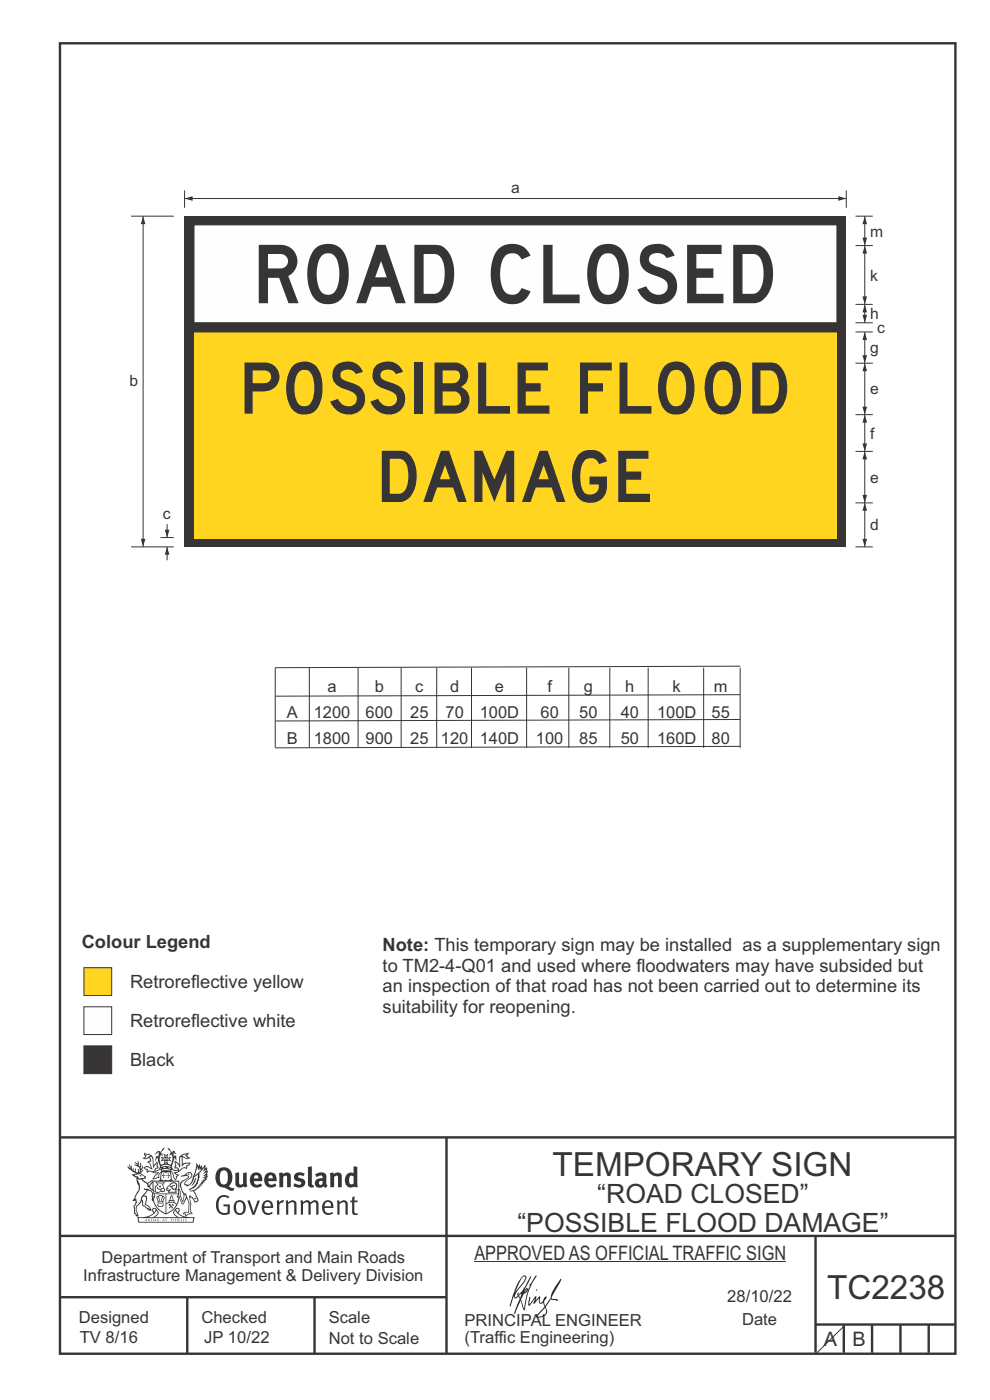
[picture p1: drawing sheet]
<svg xmlns="http://www.w3.org/2000/svg" width="210mm" height="297mm" viewBox="0 0 210 297" stroke-linecap="round" stroke-linejoin="round" font-family="sans-serif">
<g fill="none" stroke="#373435" stroke-width=".51">
<path d="M12.7 9.2h190v278h-190zM12.7 241.3h190M94.7 241.4v45.8M12.7 275.2h82M12.7 262.2h190.1M39.7 275.2v12M66.7 275.2v12M173 262.1v24.9M173 281h29.6M179 281v6M185 281v6M191 281v6"/>
<path d="M197 281v6"/>
</g>
<g fill="#373435">
<path d="M47 248.4a2.55 2.55 0 0 0 0 2.7l.3 .2a.81 .81 0 0 0 1-1v-.5a1.04 1.04 0 0 0-1.1-1.5zM46.3 248.1a1.82 1.82 0 0 1 2.1-.2 1.82 1.82 0 0 1 .9 1.8 2.29 2.29 0 0 1-.8 2l.7 .3h.5l-.2 .6a2.87 2.87 0 0 1-2-.7 2.12 2.12 0 0 1-1.7-3.1z" fill-rule="evenodd"/>
<path d="M49.9 248.9l.8-.2v2a.46 .46 0 0 0 .3 .6 .46 .46 0 0 0 .6-.3v-2.1l.7-.2v2.4l.2 .5-.5 .3-.3-.3a1.02 1.02 0 0 1-1.2 .3 1.02 1.02 0 0 1-.6-1.1z" fill-rule="evenodd"/>
<path d="M54 249.5l-.1 .5h.9a.49 .49 0 0 0-.2-.6 .49 .49 0 0 0-.6 .1zM53.4 249.1a1.34 1.34 0 0 1 1.6-.2 1.34 1.34 0 0 1 .6 1.5v.2h-1.7a.77 .77 0 0 0 .5 .8 .77 .77 0 0 0 .9-.4l.3 .5a1.59 1.59 0 0 1-2 .2 1.59 1.59 0 0 1-.5-2.1z" fill-rule="evenodd"/>
<path d="M57 249.5l-.1 .5h1a.49 .49 0 0 0-.2-.6 .49 .49 0 0 0-.7 .1zM56.4 249.1a1.34 1.34 0 0 1 1.6-.2 1.34 1.34 0 0 1 .7 1.5v.2h-1.8a.77 .77 0 0 0 .5 .8 .77 .77 0 0 0 .9-.4l.4 .5a1.59 1.59 0 0 1-2.1 .2 1.59 1.59 0 0 1-.5-2.1z" fill-rule="evenodd"/>
<path d="M59.2 248.9l.7-.2 .1 .4a.95 .95 0 0 1 1-.3 .95 .95 0 0 1 .7 .8v2.3h-.8v-2.3a.46 .46 0 0 0-.8 .1v2.2h-.8z" fill-rule="evenodd"/>
<path d="M62.6 249.1a1.75 1.75 0 0 1 2-.1l-.2 .5-.6-.2a.43 .43 0 0 0-.6 .3l.4 .3a1.04 1.04 0 0 1 1.2 1.1 1.04 1.04 0 0 1-1.4 1l-1.2-.4 .3-.6 1 .4 .4-.4a.88 .88 0 0 0-1-.5l-.4-.2-.1-.4z" fill-rule="evenodd"/>
<path d="M65.3 247.6l.8-.2 .1 3.8 .3 .2 .1 .4a.88 .88 0 0 1-1 0 .88 .88 0 0 1-.3-1z" fill-rule="evenodd"/>
<path d="M67.8 250.6a.43 .43 0 0 0-.1 .7 .43 .43 0 0 0 .7-.1v-.7zM66.8 249.1a1.7 1.7 0 0 1 2.4 .1v1.9l.3 .4-.4 .5-.5-.4a1.03 1.03 0 0 1-1.7-.1 1.03 1.03 0 0 1 .8-1.5h.7v-.4a.8 .8 0 0 0-1.2 .1z" fill-rule="evenodd"/>
<path d="M70 248.9l.7-.2 .1 .4a.95 .95 0 0 1 1-.3 .95 .95 0 0 1 .7 .8v2.3h-.8v-2.3a.46 .46 0 0 0-.8 .1v2.2h-.8z" fill-rule="evenodd"/>
<path d="M74.3 249.5a1.48 1.48 0 0 0 0 1.7h.5l.2-.1v-1.5l-.3-.2zM75 247.4l.8 .1 .1 4.4h-.7l-.1-.2a1.26 1.26 0 0 1-1.4 0 1.26 1.26 0 0 1-.5-1.3 1.29 1.29 0 0 1 .4-1.4 1.29 1.29 0 0 1 1.4-.1z" fill-rule="evenodd"/>
<path d="M46.4 253.9a1.72 1.72 0 0 1 2.3 0l-.3 .3a1.24 1.24 0 0 0-1.4-.2 1.24 1.24 0 0 0-.6 1.4 1.49 1.49 0 0 0 1.2 1.9l.7-.1v-1.3h-.8l-.1-.4h1.3v1.9a1.93 1.93 0 0 1-2.2 0 1.93 1.93 0 0 1-.7-2.2l.2-.8z" fill-rule="evenodd"/>
<path d="M50.4 255.1a1.65 1.65 0 0 0 .2 2.2 .99 .99 0 0 0 1-1.4 .78 .78 0 0 0-.4-.8 .78 .78 0 0 0-.8 0zM50 254.9a1.33 1.33 0 0 1 1.6-.1 1.33 1.33 0 0 1 .5 1.4 1.31 1.31 0 0 1-1.3 1.6 1.31 1.31 0 0 1-1.2-1.6v-.6z" fill-rule="evenodd"/>
<path d="M52.5 254.7l.4-.1 .9 2.6 .8-2.5h.5l-1.1 3h-.5z" fill-rule="evenodd"/>
<path d="M56.3 255.2l-.2 .7h1.3a.7 .7 0 0 0-.3-.8 .7 .7 0 0 0-.8 .1zM55.9 255a1.22 1.22 0 0 1 1.5-.2 1.22 1.22 0 0 1 .5 1.5h-1.8a.93 .93 0 0 0 .5 1 .93 .93 0 0 0 1.1-.2l.2 .3a1.43 1.43 0 0 1-1.8 .1 1.43 1.43 0 0 1-.6-1.7z" fill-rule="evenodd"/>
<path d="M58.7 254.7l.4-.1 .1 .5 .4-.4 .6-.1-.2 .5a.66 .66 0 0 0-.8 .7v1.9h-.4z" fill-rule="evenodd"/>
<path d="M60.6 254.7l.4-.1 .1 .5a.94 .94 0 0 1 1-.5 .94 .94 0 0 1 .8 .8v2.3h-.5l-.1-2.5a.81 .81 0 0 0-1.2 .3v2.2h-.4z" fill-rule="evenodd"/>
<path d="M63.7 254.7l.5-.1 .1 .5 .4-.3a.78 .78 0 0 1 1.1 .3 .9 .9 0 0 1 1-.5 .9 .9 0 0 1 .8 .8v2.3h-.5l-.1-2.5a.67 .67 0 0 0-1.1 .3v2.2h-.5v-2.4l-.4-.3-.7 .4v2.3h-.5z" fill-rule="evenodd"/>
<path d="M69 255.2l-.1 .7h1.3a.7 .7 0 0 0-.3-.8 .7 .7 0 0 0-.9 .1zM68.7 255a1.22 1.22 0 0 1 1.5-.2 1.22 1.22 0 0 1 .5 1.5h-1.8a.93 .93 0 0 0 .4 1 .93 .93 0 0 0 1.2-.2l.1 .3a1.44 1.44 0 0 1-1.7 .1 1.44 1.44 0 0 1-.6-1.7z" fill-rule="evenodd"/>
<path d="M71.4 254.7l.5-.1 .1 .5a.94 .94 0 0 1 1-.5 .94 .94 0 0 1 .8 .8v2.3h-.5l-.1-2.5a.81 .81 0 0 0-1.2 .3v2.2h-.4z" fill-rule="evenodd"/>
<path d="M74.7 253.9l.5-.1v.9h.7l-.1 .3h-.6v2.2l.1 .2h.5l.1 .3a.75 .75 0 0 1-1.2-.6v-2.1h-.4v-.3h.4z" fill-rule="evenodd"/>
<path d="M30.8 244.9l1.1 .3-.9 .5h-.4l.6-.5zM31.8 245.4h.2a2.44 2.44 0 0 1 .4 1.9l.1 .5 .7-1-.1 .6 .3 .3a.57 .57 0 0 0-.6 .7l-1-.1-.5 .2 .2-.5-.8-.3 .7-.1 .9 .5 .1-.1-.6-1.3-.2-.2h.5zM30.7 244.4l-.1 .5 .2 .4-.6 .4a1.04 1.04 0 0 0 1.4-.1l.2 .6-.3 .1-.2 .4a.94 .94 0 0 1 .8 1.1l-.2-.1a1.16 1.16 0 0 0-1.5-.1l.3 .4 .4 .2 .1 .5 .2 .1 .1-.2a.94 .94 0 0 1 1.1 .2l.8 .1-1.2 1.2a1.13 1.13 0 0 0 1.2-.2l.4-.1-.1-.4 .5-.8a.83 .83 0 0 0-.6 1.1l-.3-.1-.7 .4 1.1-1.4-.5 .1-.5-.1 1.3-.5-.1-.1-.9 .4v-.3l.2-.2 .3 .1 .1-.3-.2-.4v-.6l-.1-.4-.7 1v-.7a1.42 1.42 0 0 0-1.6-1.8z" fill-rule="evenodd"/>
<path d="M38.5 245.2l.5-.2 .7-.1-.6 .3 .8 .5h-.3zM38.3 245.5l.2-.1 .1 2a1.69 1.69 0 0 1 1.6-.6l-.8 .5 .1 .5a1.1 1.1 0 0 0-1.5 .6l-.1-.5-.2-.2h-.5l.3-.4-.3-.7a1.42 1.42 0 0 1 .8 1.1l.2-.1zM37.1 246.2l.1 1-.2 .3 .1 .4h.5l.1 .2a.96 .96 0 0 1-1.1-.1l-.1 .1a1.06 1.06 0 0 0 1.3 .2v.1a.72 .72 0 0 1-1 .2l.3 .5 .6 .2-.4 .2-.1 .6-.2-.3-.4-1.1-.4-.4 .4 .9a1.54 1.54 0 0 0 .7 1.2l.2-.3a.58 .58 0 0 1 .4-.8l.2-.1h-.3l-.5-.3 .9-.5a.93 .93 0 0 1 1.2-.5v.2l.2-.2 .1-.5a.99 .99 0 0 0 .7-.8l-1.3 .1-.3 .2-.1-1.4 .9 .4 .9-.3h-.4l-.5-.4 .4-.7-.6 .2a1.46 1.46 0 0 0-1.4 2.1v.4l-.2-.4z" fill-rule="evenodd"/>
<path d="M35.6 248.9l.2 .1-.1 .3 .4 .1h-.4v.6l-.1-.6h-.3l.3-.1z" fill-rule="evenodd"/>
<path d="M34.6 248.9l.2 .1v.3l.3 .1h-.3l-.1 .6v-.6h-.4l.4-.1z" fill-rule="evenodd"/>
<path d="M34.3 248.8a.57 .57 0 0 1 .9 .2 .57 .57 0 0 1 .9-.2l.2 1.4h-.2a.57 .57 0 0 1-.9 0 .69 .69 0 0 1-1.1 0zM34.2 248.1l-.3 2.1-.2 .4h3l-.2-.4-.3-2.1h-.2v.2l-.8-.1-.8 .1v-.2z" fill-rule="evenodd"/>
<path d="M34.2 252.4a.3 .3 0 0 0 .6 0 .3 .3 0 0 0-.6 0zM33.3 250.9l.3 .3-.3 .4a.79 .79 0 0 0 0 1.3l.8-.2-.1-.3a.55 .55 0 0 1-.7-.6l.1-.1 .2 .3 .3 .2 .8-.2-.4-.7 .4-.4-.7 .2zM33 250.7l1.1 .2 .9-.2-.4 .6 .4 1.2a.56 .56 0 0 1-.8 .3l-.2 .1a.73 .73 0 0 1-.9 .1 .73 .73 0 0 1-.3-1v-.4l.6-.4z" fill-rule="evenodd"/>
<path d="M35.6 251.8l.7-.4a.58 .58 0 0 1 1-.1 .58 .58 0 0 1-.4 .9l-.3-.3a.43 .43 0 0 1 .6-.4 .57 .57 0 0 0-.8 .2l-.2-.1-.3 .1 .4 .2a.55 .55 0 0 0 .9 .4v.5h-1.3l.3-.4-.1-.1-.6 .1 .2-.3-.2-.1zM35.4 251.8l-.1 .2a.39 .39 0 0 0 .2 .6h.3l-.2 .4h1.9l-.1-.8a.86 .86 0 0 0-.1-1.3 .86 .86 0 0 0-1.3 .4z" fill-rule="evenodd"/>
<path d="M36 254.8h.8v.2h-.8zM36.4 253.8l.2 .8h-.4zM36.4 253.5l-.3 .5-.1 .6h-.2v.4l-.7 .4 .2 .1a1.48 1.48 0 0 1 2.1 .2l.2-.1-.6-.5v-.5h-.2l-.1-.6z" fill-rule="evenodd"/>
<path d="M35.8 255.4l.4 .1 .1 .3 .3-.2-.2-.2a.38 .38 0 0 1 .5 .5l-.2-.2-.3 .2 .3 .2-.3 .3-.1-.4-.4 .4-.1-.2 .4-.3-.1-.1-.2 .1z" fill-rule="evenodd"/>
<path d="M34.5 254h.2v.2l-.2 .6h-.2zM33.6 255.3h.9v.2a.55 .55 0 0 1-.8 .4v-.2l-.2-.1zM33.4 254h.2l.2 .8h-.2zM33.6 255l.8-.1 .1 .2h-.8zM33.8 253.7h.5l-.2 1.1h-.1zM33.3 253.8l-.1 .3 .3 1.1a.48 .48 0 0 0-.1 .6 .48 .48 0 0 0 .5 .2h.5a.49 .49 0 0 0 .2-.8l.3-1.1-.1-.3a1.42 1.42 0 0 0-1.5 0z" fill-rule="evenodd"/>
<path d="M33.7 251.5l.4 .1 .1 .3h-.3z" fill-rule="evenodd"/>
<path d="M41.3 250.1l.3-.2-.2 .8-.6 .8h-.2l.5-.7z" fill-rule="evenodd"/>
<path d="M39.7 249l.3-.2 .5 .2a.88 .88 0 0 1-.6 1.1 1.22 1.22 0 0 0-.8 1.3l.5 .2a.72 .72 0 0 0 .9-.4l.5-.8 .2-.6 .8-.6v.2a2.85 2.85 0 0 1-2 2.9l.1 .1a2.13 2.13 0 0 0 1.9-1.5v-.3a2.01 2.01 0 0 0 .3-1.7l1.1-1.3-.4 1 .7-.5-.7 1 .8-.4-.8 .8 .7-.2-.9 .6 .8-.1-.8 .4h.7l-.8 .3 .3 .2h-.4l.2 .3h-.4l.2 .3h-.4l.1 .2h-.1a2.16 2.16 0 0 1-2 1.1l.1 .2 .4-.1a.76 .76 0 0 1 .7 .8l.5 1.2-.6 .2a1.45 1.45 0 0 0-1.1-1.3l.2 1.8-.1 1.8 .4 .3a1.07 1.07 0 0 0-1.2 .4v-.3l-.5-.2a.87 .87 0 0 1 1.1-.1v-.7a4.4 4.4 0 0 0-.6-3.1l-.1-.3h-.2a2.16 2.16 0 0 1-.7-2.2l.3-.4 1.2-.7a.55 .55 0 0 0-.4-.8zM37.8 252.4a.76 .76 0 0 1 .3 1.1l.6 1.6 .4-1.7 .2 .1a.61 .61 0 0 1-.1 .9l-.3 .8-.2 .1-.7-1.6-.3 .1a1.18 1.18 0 0 0 .1-1.4zM41.8 247.5l.2 .7 .3-.5v.6l.4-.5a1.9 1.9 0 0 1-1.2 1.4l-.3 .3zM38.2 249.6l1.4-.2 .2 .2v.3l-.5 .2a1.26 1.26 0 0 0-.9 1.9l.2 .7a1.84 1.84 0 0 1 .1 2.1l-.4-1.4a.96 .96 0 0 0-.4-1.2l-.4 .2a.78 .78 0 0 1 0 1.3l.1 .3h.4l.4 1.1a.38 .38 0 0 0 .2 .4 .38 .38 0 0 0 .4-.1l.6-1.2a2.94 2.94 0 0 1 .4 2.5l-.1 .4h-.8l-.3 .4v.2l.4-.1 .1 .4 .2 .1a1.02 1.02 0 0 1 1.3-.5v-.4l-.3-.1 .1-1.8-.3-1.3h.1a1.14 1.14 0 0 1 .8 1 .63 .63 0 0 0 .8-.2 .63 .63 0 0 0-.2-.9l-.6-1.2 .9-.6 .2-.4h.3l-.1-.2h.4l-.1-.3h.3l-.1-.3 .5-.1-.2-.2 .6-.4v-.2h-.2l.4-.5h-.3l.3-.5-.4 .1 .4-.5v-.3l-.3 .2 .2-.7-.1-.2-.4 .3v-.8l-.6 .8-.2-.8-.2 .5-.3-.7-.1 .6-.5-.8-.1 1.4-.6 1.8a1.81 1.81 0 0 1-1 1.5l-.6-.2a1.75 1.75 0 0 1 1.1-1.2 .75 .75 0 0 0 .1-1.3 .75 .75 0 0 0-1.2 .4z" fill-rule="evenodd"/>
<path d="M41.2 254.1h.3l.2 .2-.4 .1z" fill-rule="evenodd"/>
<path d="M29.4 258.4h11.6l-.1 .8h-11.4zM31.3 258.2l.5-.1a2.48 2.48 0 0 0 1.4-1.3l.3 .5-.5 .6-.5 .3zM32.5 256.6l.3-.2 .2 .1-.3 .7zM37.2 256.8a2.65 2.65 0 0 0 1.8 1.4h-1.1l-.5-.3-.5-.6zM37.4 256.5l.2-.1 .3 .2-.3 .6zM29.2 258.2l.1 1.2h11.8l.2-1.1-.2-.1a4.1 4.1 0 0 1-3.3-.9l.3-.4-.1-.6a1.06 1.06 0 0 0-1.3 1l.2 .4 .6 .5h-4.7l.3-.1a.84 .84 0 0 0 .6-.8 .84 .84 0 0 0-.5-.8l-.3-.2h-.5l-.1 .6 .3 .4a4.2 4.2 0 0 1-3.4 .9z" fill-rule="evenodd"/>
<path d="M31 258.7l.1 .2h-.2zM31 258.5l-.3 .6 .4-.2 .2 .2z" fill-rule="evenodd"/>
<path d="M31.3 258.6h.3v.4a.25 .25 0 0 0 .2-.1 .25 .25 0 0 0-.1-.3h.1a.29 .29 0 0 1 0 .4 .29 .29 0 0 1-.4 0 .29 .29 0 0 1 0-.4z" fill-rule="evenodd"/>
<path d="M32.2 258.6a.22 .22 0 0 1 .3 .2 .22 .22 0 0 1-.3 .2zM32 258.6l.1 .4a.33 .33 0 0 0 .4 0 .33 .33 0 0 0 0-.4 .33 .33 0 0 0-.5 0z" fill-rule="evenodd"/>
<path d="M32.9 258.7l.1 .2h-.2zM32.9 258.5l-.2 .6 .3-.2 .2 .2z" fill-rule="evenodd"/>
<path d="M33.3 258.6h.2l.1 .1 .2-.1-.2 .2 .2 .3-.3-.3-.1 .3h-.1l.2-.3z" fill-rule="evenodd"/>
<path d="M34.7 258.7l.1 .2h-.2zM34.7 258.5l-.3 .6 .4-.2 .2 .2z" fill-rule="evenodd"/>
<path d="M35 258.5h.5l-.2 .1v.5h-.2l.1-.5z" fill-rule="evenodd"/>
<path d="M36.2 258.6l.3-.1-.1 .1v.2h.1h-.1v.3h-.2z" fill-rule="evenodd"/>
<path d="M36.7 258.6h.2v.5h-.2z" fill-rule="evenodd"/>
<path d="M37.3 258.6a.22 .22 0 0 1 .3 .2 .22 .22 0 0 1-.3 .2zM37.1 258.6v.4a.33 .33 0 0 0 .5 0 .33 .33 0 0 0 0-.4 .33 .33 0 0 0-.5 0z" fill-rule="evenodd"/>
<path d="M37.8 258.6l.4-.1-.2 .1v.2h.1h-.1v.2l.2 .1h-.4z" fill-rule="evenodd"/>
<path d="M38.4 258.6h.2l-.1 .4 .2 .1h-.3z" fill-rule="evenodd"/>
<path d="M38.9 258.6h.2v.5h-.2z" fill-rule="evenodd"/>
<path d="M39.3 258.6h.2h-.1l.2 .3-.2 .2-.1-.1v-.1l.2 .1z" fill-rule="evenodd"/>
<path d="M34.2 247.4a1.51 1.51 0 0 1 2 .2 2.67 2.67 0 0 0-2.1 0zM35.7 247.6l.4 .1 .1 .3-.4-.1zM34.6 247.6h.5l.1 .2h-.4zM34 247.8l.3 .2h-.3zM34.9 246.9l.3-.2 .3 .2zM34.9 245.6l.2 .1v.3h-.2zM35 245.1l.2 .2 .2-.2-.1 .3h-.2zM35.1 246.3h.2l.1 .4-.2-.2-.2 .2zM35.3 245.7l.2-.1v.4h-.2zM34.4 245.7h.3l.1 .3-.4 .1 .2-.2zM35.7 245.7h.3l-.2 .2 .2 .2-.4-.1zM32.7 244.9l1-.5-.1 1-.2-.2-.3 .2-.3 1.1 .5-1 .3 .9a1.84 1.84 0 0 1 .2 1.7l.4 .1a2.48 2.48 0 0 1 2.2 0l.2-.2-.2-.7 .7-1.8 .4 .7-.2-1-.2-.1-.2 .3v-.9l.6 .4-.6-.8-.3 .1-.1 .4-.5-.9-.5-.3 .2 .5 .6 .5-.5 .8 .4-.4a2.06 2.06 0 0 1 0 2.3l-.5-.2-.2-.6 .1-.1 .8 .2-.4-.5 .4-.5-.7 .2-.2-.2 .2-.7-.5 .4-.5-.4 .2 .7-.2 .2-.7-.2 .4 .5-.4 .5 .8-.2 .1 .1-.2 .6-.5 .2a2.02 2.02 0 0 1 0-2.2l.3 .5-.1-.7-.3-.1 .8-1.2-.4 .3-.5 .8-.2-.3a.8 .8 0 0 0-.8 .5z" fill-rule="evenodd"/>
<path d="M29.2 250.1l.3 .1a.61 .61 0 0 1 .8 .4l.3 .2a.8 .8 0 0 1 .6 1l.4 .1 .5 .5a1 1 0 0 1 .5 1.1l-.1 .7v-.5h-.1a.96 .96 0 0 0-.8-1.3l-.2-.2h-.7l-.1-.1-.1 .1 .1 .3h.6l-1.2 1.3-.2 1-.4 .6a1.33 1.33 0 0 0-.5 1.8l.2 .5a1.26 1.26 0 0 1-.5-1.5l-.1-.3a1.56 1.56 0 0 0 .4-1.7l-.3 .2 .2-.5a3.2 3.2 0 0 0 .7-3zM30.4 253.9h.4a2.06 2.06 0 0 1-.1 1.6l.7 .5 .4 .4-.6-.1-.8-.6-.1-.9a.51 .51 0 0 1 .1-.9zM28.6 249.3a1.52 1.52 0 0 1 2.1 .5l-1.1 .2-.2-.1-.1-.4h-.5zM27.5 247v.8l-.3-.4h-.1a3.1 3.1 0 0 0 1.9 1.6l-1 .1 .5 .6 .5 .1 .1 1.1a1.84 1.84 0 0 1-.3 2.5l-.4 .9-.3 .4 .2 .1 .4-.1 .1 .4-.2 .5-.3 .2 .1 1.7h.2l.3 .5 .1 .1 .4-.1-.1-.5a1.3 1.3 0 0 1-.1-1.7l.9-1 .1 1.1 .6 .2 .5 .5 .1-.1 .2 .3h.5a1.85 1.85 0 0 0-1.2-1.4l.1-.3a1.39 1.39 0 0 0 0-1.4l-.5-.1 .5-.5a.66 .66 0 0 1 .9-.4 .66 .66 0 0 1 .3 .9l-.1 .4 .2-.1v.2l-.1 .3 .2 .5 .1-.3a2.24 2.24 0 0 0 .1-2.2 .73 .73 0 0 1-.7-.7 .73 .73 0 0 1 .6-.7v-.2a.94 .94 0 0 0-.9 .8 .48 .48 0 0 1-.1-.6 .48 .48 0 0 1 .5-.2l.5-.3a.51 .51 0 0 0-.8 .2l-.5 .2-1-.8h.6l.2-.5-1.2-.7 .5-.5v-.3l-.5 .4 .1-.2a.69 .69 0 0 0 .2-1v.4l-.2 .3v-1.1l-.3-.2 .1 .6-.1 .2-.4-1.3v.7l-.6-.4 .5 .7-.6-.2 .3 .3a1 1 0 0 1 .7 1.4l-.2-.8v.9l-.5-.2v-.8l-.2 .7-.2-.1-.1-.6-.2 .4-.2-.2 .1-.7-.2 .5z" fill-rule="evenodd"/>
<path d="M29.6 249.4l.2-.1 .3 .2z" fill-rule="evenodd"/>
<path d="M32.4 250.5h5.6v2l-.2-.1v-1.7h-5.2v2.5h5.2v-.8l.1 .2-.1 1.1v-.3h-2.5v4a4.1 4.1 0 0 0 2.6-3.6l.1-.1a4 4 0 0 1-2.8 3.9 4.2 4.2 0 0 1-2.8-4.7l.1 1.2 .1-.1a3.8 3.8 0 0 0 2.5 3.4v-4h-2.5l-.2-.9z" fill-rule="evenodd"/>
<circle cx="40" cy="249.1" r=".17"/>
</g>
<path d="M100.6 267.7h66.2" fill="none" stroke="#373435" stroke-width=".21"/>
<g fill="#252726">
<path d="M111.6 273.7l.2-.2-.5 .7zM110.4 274.5l.3 .1-.3 .7-.3-.4zM110.9 270.9l.5-.1a9.3 9.3 0 0 1-2 3.2l-.1 .2 1-2.5zM110.6 271a14.7 14.7 0 0 0-2.2 4.9l-.3 1.2 .1 .1 .8-2.4a.42 .42 0 0 0 .2 .7 .42 .42 0 0 0 .6-.3l.2-.2 .2 .6-1.1 3.1h.2l1.1-2.8 .6 1.9 .2 .2 .2-.5a13.5 13.5 0 0 1 2-6.2l.5-.5-.2-.2-1.6 2.1 .4-.1a14.9 14.9 0 0 0-1.3 5.1l-.4-1.2a1.39 1.39 0 0 1 .2-1.8l.1-.2a.92 .92 0 0 0 .8-1.2 .75 .75 0 0 0-.7 .7l-.2 .2 1.6-3.4h-.1l-.4 .7a10.5 10.5 0 0 1-2.2 3.2l.2-.4a.32 .32 0 0 0-.4 .2 .32 .32 0 0 0 .1 .4l-.5 .4a3.2 3.2 0 0 1 1.1-2.3l.5-.6a2.49 2.49 0 0 0 .7-1.6l-.3-.2z" fill-rule="evenodd"/>
<path d="M115.6 277.5a1.15 1.15 0 0 1 .1 1.3 1.15 1.15 0 0 1-1.2 .5h-.5zM112.3 275.1l-.3 1.7 .3 .2 1.2-1.5-.3 1.1 1.1-1.2a.94 .94 0 0 0 .4 1.2l.5-.3 .3 .9-1.2 1.3a.98 .98 0 0 0-.5 1 1.9 1.9 0 0 0 2.3-1.3l-.1-.3a1.02 1.02 0 0 1 .3-1.4l.5-.9 1.5 .3-.2-.5v.3l-1.1-.2v-.2l2-3.6 .1-.3-.1-.1-1.8 2.7a6.6 6.6 0 0 1-1.5 3l-.2-.2a1.01 1.01 0 0 1 .4-1.4l.1-.2-.3-.2-.3 .5-.2 .5-.5 .4-.2-.4 .1-.9-.2-.1-.8 .9 .2-.9h-.1l-1.4 1.7 .2-1.4v-.1z" fill-rule="evenodd"/>
<path d="M113.7 273.5l.3 .3h-.3z" fill-rule="evenodd"/>
</g>
<path d="M17.8 205.3h5.9v5.9h-5.9z" fill-rule="evenodd" fill="#ffd520" stroke="#373435" stroke-width=".21"/>
<path d="M17.8 213.6h5.9v5.9h-5.9z" fill-rule="evenodd" fill="#fefefe" stroke="#373435" stroke-width=".21"/>
<path d="M17.8 221.9h5.9v5.9h-5.9z" fill-rule="evenodd" fill="#373435" stroke="#373435" stroke-width=".21"/>
<path d="M179.2 281.1l-6 6" fill="none" stroke="#373435" stroke-width=".21"/>
<path d="M39.2 45.9h140.3v70.1h-140.3z" fill-rule="evenodd" fill="#373435"/>
<path d="M41.1 47.7h136.4v66.5h-136.4z" fill-rule="evenodd" fill="#ffd520"/>
<path d="M183.4 70.4v6.7" fill="none" stroke="#373435" stroke-width=".21"/>
<g fill="#373435">
<path d="M183.4 70.4l.5 1.7h-1z"/>
<path d="M182.9 75.4h1l-.5 1.7z"/>
</g>
<path d="M183.4 52.1v12.5" fill="none" stroke="#373435" stroke-width=".21"/>
<g fill="#373435">
<path d="M183.4 52.1l.5 1.7h-1z"/>
<path d="M182.9 62.9h1l-.5 1.7z"/>
</g>
<path d="M183.4 95.8v10.9" fill="none" stroke="#373435" stroke-width=".21"/>
<g fill="#373435">
<path d="M183.4 95.8l.5 1.7h-1z"/>
<path d="M182.9 105h1l-.5 1.7z"/>
</g>
<path d="M183.4 77v11" fill="none" stroke="#373435" stroke-width=".21"/>
<g fill="#373435">
<path d="M183.4 77l.5 1.7h-1z"/>
<path d="M182.9 86.3h1l-.5 1.7z"/>
</g>
<path d="M183.4 64.6v3.9" fill="none" stroke="#373435" stroke-width=".21"/>
<g fill="#373435">
<path d="M183.4 64.6l.5 1.7h-1z"/>
<path d="M182.9 66.8h1l-.5 1.7z"/>
</g>
<path d="M183.4 88v7.8" fill="none" stroke="#373435" stroke-width=".21"/>
<g fill="#373435">
<path d="M183.4 88l.5 1.7h-1z"/>
<path d="M182.9 94.1h1l-.5 1.7z"/>
</g>
<path d="M183.4 106.7v9.3" fill="none" stroke="#373435" stroke-width=".21"/>
<g fill="#373435">
<path d="M183.4 106.7l.5 1.7h-1z"/>
<path d="M182.9 114.3h1l-.5 1.7z"/>
</g>
<path d="M39.2 42.1h140.3" fill="none" stroke="#373435" stroke-width=".21"/>
<g fill="#373435">
<path d="M39.2 42.1l1.7-.5v1z"/>
<path d="M177.8 41.6l1.7 .5-1.7 .5z"/>
</g>
<path d="M181.5 45.9h3.6M181.5 77.1h3.6M181.5 64.6h3.6M181.5 95.8h3.6M181.5 88h3.6M181.5 116h3.6M181.5 106.7h3.6" fill="none" stroke="#373435" stroke-width=".21"/>
<path d="M41.1 47.7h136.4v21.6h-136.4z" fill-rule="evenodd" fill="#fefefe" stroke="#373435" stroke-width=".21"/>
<path d="M181.5 52.1h3.6M183.4 45.9v6.2" fill="none" stroke="#373435" stroke-width=".21"/>
<g fill="#373435">
<path d="M182.9 50.4h1l-.5 1.7z"/>
<path d="M183.4 45.9l.5 1.6h-1z"/>
</g>
<path d="M179.5 40.4v3.7M181.5 70.4h3.6M35.4 116v2.9" fill="none" stroke="#373435" stroke-width=".21"/>
<path d="M35.4 116l.5 1.7h-.9z" fill="#373435"/>
<path d="M35.4 111.2v2.9" fill="none" stroke="#373435" stroke-width=".21"/>
<path d="M35 112.4h.9l-.5 1.7z" fill="#373435"/>
<path d="M27.8 45.9h9.1M30.4 45.9v70.1M27.8 116h9.1M34 114h2.9" fill="none" stroke="#373435" stroke-width=".21"/>
<g fill="#373435">
<path d="M30.4 45.9l.4 1.6h-.9z"/>
<path d="M29.9 114.3h.9l-.4 1.7z"/>
</g>
<g fill="none" stroke="#373435" stroke-width=".21">
<path d="M39.2 40.4v3.7M181.5 68.5h3.6M65.6 141.6v17.1M76 141.6v17.1M85.1 141.6v17.1M92.6 141.6v17.1M100 141.6v17.1M111.7 141.6v17.1M120.7 141.6v17.1M129.4 141.6v17.1M137.5 141.6v17.1M149.3 141.6v17.1"/>
<path d="M157 147.4l-98.6 .3M157 141.6v17.1M157 158.3l-98.6 .4M157 152.6l-98.6 .4M157 141.3l-98.6 .3v17"/>
</g>
<path d="M41.1 68.5h136.4v1.9h-136.4z" fill-rule="evenodd" fill="#373435" stroke="#373435" stroke-width=".21"/>
<text font-size="17.2" fill="#373435" x="53.4" y="64.3">ROAD CLOSED</text>
<g font-size="15.1" fill="#373435">
<text x="50.6" y="87.8">POSSIBLE FLOOD</text>
<text x="79.7" y="106.5">DAMAGE</text>
</g>
<g font-size="7.1" fill="#373435">
<text x="117.2" y="249.5">TEMPORARY SIGN</text>
<text x="175.4" y="275.6">TC2238</text>
</g>
<g font-size="5.6" fill="#373435">
<text x="126.7" y="255.3">“ROAD CLOSED”</text>
<text x="109.8" y="261.4">“POSSIBLE FLOOD DAMAGE”</text>
</g>
<g font-size="4.2" fill="#373435">
<text x="100.6" y="267.2">APPROVED AS OFFICIAL TRAFFIC SIGN</text>
<text x="174.7" y="285.6">A</text>
<text x="180.8" y="285.6">B</text>
</g>
<g font-size="3.9" fill="#373435">
<text x="17.3" y="201.2">Colour Legend</text>
<text x="81.2" y="201.8">Note: This temporary sign may be installed as a supplementary sign</text>
<text x="27.6" y="209.6">Retroreflective yellow</text>
<text x="81.2" y="206.2">to TM2-4-Q01 and used where floodwaters may have subsided but</text>
<text x="81.2" y="210.5">an inspection of that road has not been carried out to determine its</text>
<text x="81.2" y="214.8">suitability for reopening.</text>
<text x="27.6" y="217.9">Retroreflective white</text>
<text x="27.6" y="226.2">Black</text>
</g>
<g font-size="3.5" fill="#373435">
<text x="69.5" y="146.9">a</text>
<text x="79.5" y="146.9">b</text>
<text x="88.1" y="146.9">c</text>
<text x="95.5" y="146.9">d</text>
<text x="105" y="146.9">e</text>
<text x="116.1" y="146.9">f</text>
<text x="123.9" y="146.9">g</text>
<text x="132.6" y="146.9">h</text>
<text x="142.7" y="146.9">k</text>
<text x="151.4" y="146.9">m</text>
<text x="60.8" y="152.4">A</text>
<text x="66.6" y="152.4">1200</text>
<text x="77.6" y="152.4">600</text>
<text x="87" y="152.4">25</text>
<text x="94.5" y="152.4">70</text>
<text x="101.8" y="152.4">100D</text>
<text x="114.7" y="152.4">60</text>
<text x="122.9" y="152.4">50</text>
<text x="131.7" y="152.4">40</text>
<text x="139.4" y="152.4">100D</text>
<text x="150.9" y="152.4">55</text>
<text x="60.8" y="157.9">B</text>
<text x="66.6" y="157.9">1800</text>
<text x="77.6" y="157.9">900</text>
<text x="87" y="157.9">25</text>
<text x="93.5" y="157.9">120</text>
<text x="101.8" y="157.9">140D</text>
<text x="113.7" y="157.9">100</text>
<text x="122.9" y="157.9">85</text>
<text x="131.7" y="157.9">50</text>
<text x="139.4" y="157.9">160D</text>
<text x="150.9" y="157.9">80</text>
<text x="21.6" y="267.9">Department of Transport and Main Roads</text>
<text x="17.7" y="271.8">Infrastructure Management &amp; Delivery Division</text>
<text x="16.7" y="280.6">Designed</text>
<text x="42.7" y="280.6">Checked</text>
<text x="69.7" y="280.6">Scale</text>
<text x="98.5" y="281.3">PRINCIPAL ENGINEER</text>
<text x="154.3" y="276.2">28/10/22</text>
<text x="157.4" y="281.2">Date</text>
<text x="16.9" y="284.8">TV 8/16</text>
<text x="43.3" y="284.8">JP 10/22</text>
<text x="69.7" y="285.2">Not to Scale</text>
<text x="98.5" y="284.8">(Traffic Engineering)</text>
</g>
<g font-size="3.3" fill="#373435">
<text x="108.4" y="41">a</text>
<text x="184.6" y="50.2">m</text>
<text x="184.6" y="59.7">k</text>
<text x="184.6" y="67.7">h</text>
<text x="186.1" y="70.7">c</text>
<text x="184.6" y="74.9">g</text>
<text x="27.5" y="81.9">b</text>
<text x="184.6" y="83.7">e</text>
<text x="184.6" y="93">f</text>
<text x="184.6" y="102.4">e</text>
<text x="34.6" y="110.1">c</text>
<text x="184.6" y="112.5">d</text>
</g>
</svg>
